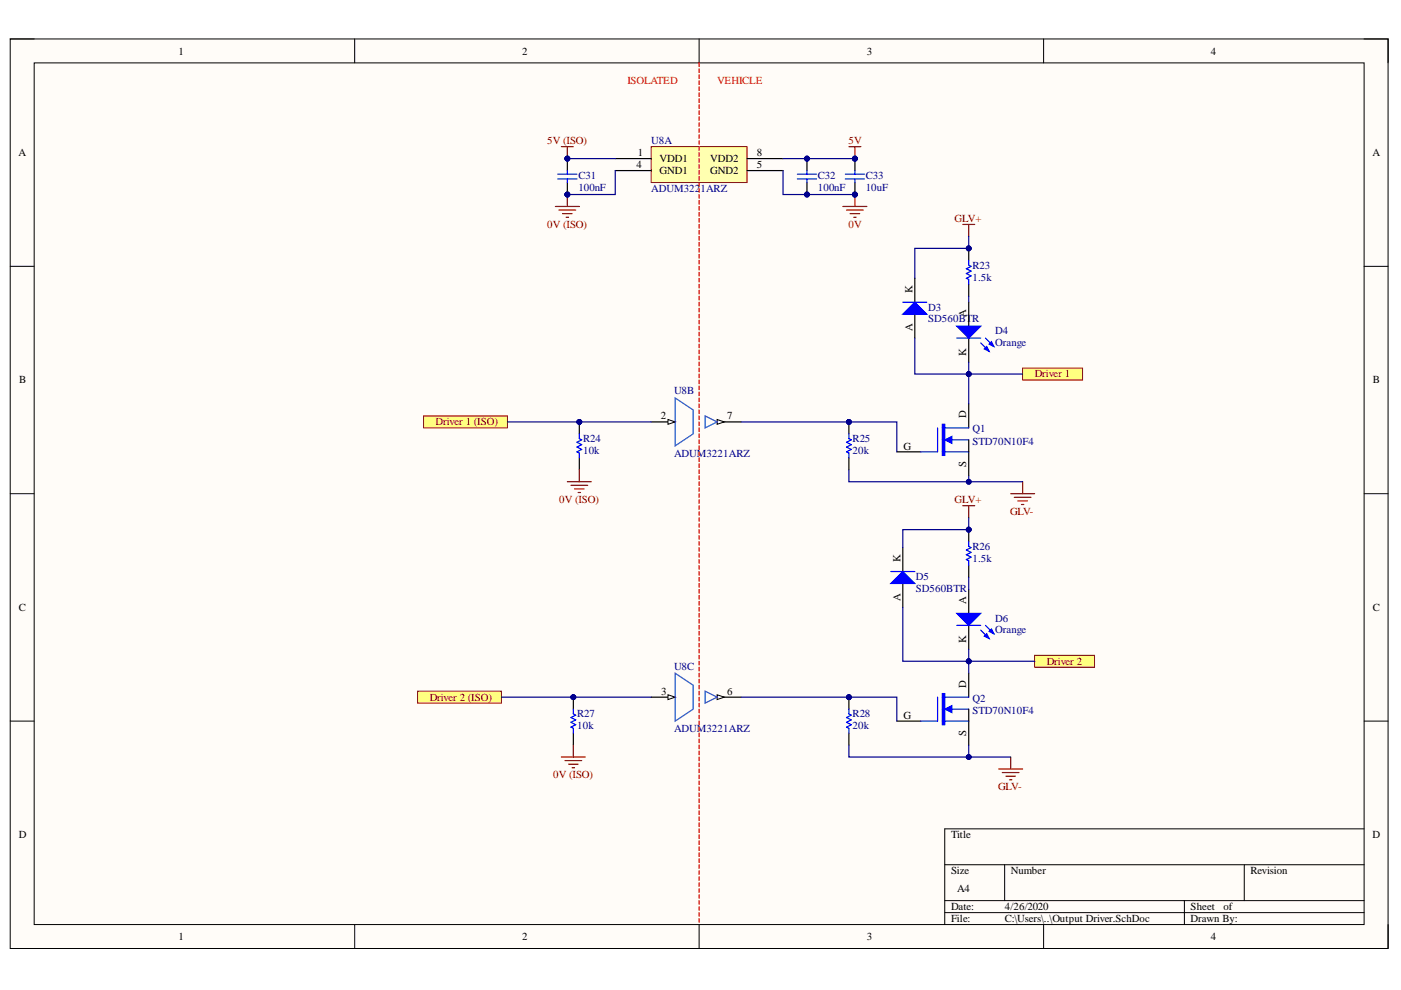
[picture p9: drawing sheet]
<svg xmlns="http://www.w3.org/2000/svg" width="297mm" height="210mm" viewBox="0 0 297 210" stroke-linecap="round" stroke-linejoin="round" font-family="sans-serif">
<path d="M2.2 8.3h292.1v192.8h-292.1z" fill-rule="evenodd" fill="#fffcf8"/>
<path d="M2.2 8.3h292.1v192.8h-292.1z" fill="none" stroke="#000" stroke-width=".21"/>
<path d="M7.2 13.3h282v182.7h-282z" fill-rule="evenodd" fill="#fffcf8"/>
<g fill="none" stroke="#000" stroke-width=".21">
<path d="M2.2 8.3h5M7.2 13.3h282v182.7h-282zM75.2 8.3v5M148.2 8.3v5M221.3 8.3v5M289.2 8.3h5.1v5M2.2 56.5h5M289.2 56.5h5.1M2.2 104.7h5M289.2 104.7h5.1M2.2 152.9h5M289.2 152.9h5.1"/>
<path d="M289.2 175.7h-88.9v20.3M75.2 196v5.1M148.2 196v5.1M200.3 183.3h88.9M200.3 191h88.9M200.3 193.5h88.9M213 183.3v7.7M221.3 196v5.1M251.1 191v5M263.8 183.3v7.7M294.3 196v5.1"/>
</g>
<path d="M138.1 31.1h20.3v7.6h-20.3z" fill-rule="evenodd" fill="#ffffb0"/>
<path d="M138.1 31.1h20.3v7.6h-20.3z" fill="none" stroke="#800000" stroke-width=".21"/>
<path d="M130.4 33.6h7.7M130.4 36.2h7.7M158.4 33.6h7.6M158.4 36.2h7.6M138.1 89.5h5.1" fill="none" stroke="#000" stroke-width=".25"/>
<path d="M141.6 88.9l1.6 .6-1.6 .5z" fill="#f8fcff"/>
<path d="M141.6 88.9l1.6 .6-1.6 .5z" fill="none" stroke="#000" stroke-width=".21"/>
<path d="M152 89.5h5.1" fill="none" stroke="#000" stroke-width=".25"/>
<path d="M152 88.9l1.6 .6-1.6 .5z" fill="#f8fcff"/>
<path d="M152 88.9l1.6 .6-1.6 .5z" fill="none" stroke="#000" stroke-width=".21"/>
<path d="M143.2 84.4l3.8 2.5v5.1l-3.8 2.5zM149.5 88.2l2.5 1.3-2.5 1.2z" fill="none" stroke="#15c" stroke-width=".25"/>
<path d="M138.1 147.8h5.1" fill="none" stroke="#000" stroke-width=".25"/>
<path d="M141.6 147.3l1.6 .5-1.6 .5z" fill="#f8fcff"/>
<path d="M141.6 147.3l1.6 .5-1.6 .5z" fill="none" stroke="#000" stroke-width=".21"/>
<path d="M152 147.8h5.1" fill="none" stroke="#000" stroke-width=".25"/>
<path d="M152 147.3l1.6 .5-1.6 .5z" fill="#f8fcff"/>
<path d="M152 147.3l1.6 .5-1.6 .5z" fill="none" stroke="#000" stroke-width=".21"/>
<path d="M143.2 142.7l3.8 2.6v5.1l-3.8 2.5zM149.5 146.5l2.5 1.3-2.5 1.3z" fill="none" stroke="#15c" stroke-width=".25"/>
<circle cx="180" cy="89.5" r=".51" fill="#000080"/>
<circle cx="180" cy="89.5" r=".51" fill="none" stroke="#000080" stroke-width=".21"/>
<path d="M180 89.5v2.5" fill="none" stroke="#000" stroke-width=".25"/>
<circle cx="180" cy="89.5" r=".51" fill="#000080"/>
<circle cx="180" cy="89.5" r=".51" fill="none" stroke="#000080" stroke-width=".21"/>
<path d="M180 97.1v2.5" fill="none" stroke="#000" stroke-width=".25"/>
<path d="M180 92v1l.5 .3-1 .5 1 .5-1 .5 1 .5-1 .5 .5 .3v1" fill="none" stroke="#00f" stroke-width=".25"/>
<path d="M216.8 78h12.7v2.6h-12.7z" fill-rule="evenodd" fill="#ffff80"/>
<path d="M216.8 78h12.7v2.6h-12.7z" fill="none" stroke="#800000" stroke-width=".21"/>
<circle cx="180" cy="147.8" r=".51" fill="#000080"/>
<circle cx="180" cy="147.8" r=".51" fill="none" stroke="#000080" stroke-width=".21"/>
<path d="M180 147.8v2.6" fill="none" stroke="#000" stroke-width=".25"/>
<circle cx="180" cy="147.8" r=".51" fill="#000080"/>
<circle cx="180" cy="147.8" r=".51" fill="none" stroke="#000080" stroke-width=".21"/>
<path d="M180 155.4v2.6" fill="none" stroke="#000" stroke-width=".25"/>
<path d="M180 150.4v1l.5 .2-1 .5 1 .5-1 .5 1 .6-1 .5 .5 .2v1" fill="none" stroke="#00f" stroke-width=".25"/>
<path d="M219.4 138.9h12.7v2.6h-12.7z" fill-rule="evenodd" fill="#ffff80"/>
<path d="M219.4 138.9h12.7v2.6h-12.7z" fill="none" stroke="#800000" stroke-width=".21"/>
<path d="M119 31.1h2.6M120.3 31.1v2.5M204.1 107.2h2.6M205.4 107.2v2.6" fill="none" stroke="#800000" stroke-width=".25"/>
<circle cx="120.3" cy="33.6" r=".51" fill="#000080"/>
<circle cx="120.3" cy="33.6" r=".51" fill="none" stroke="#000080" stroke-width=".21"/>
<path d="M117.7 43.8h5.1M118.5 44.5h3.6M119.3 45.3h2M120 46.1h.5M120.3 41.2v2.6" fill="none" stroke="#800000" stroke-width=".25"/>
<circle cx="120.3" cy="41.2" r=".51" fill="#000080"/>
<circle cx="120.3" cy="41.2" r=".51" fill="none" stroke="#000080" stroke-width=".21"/>
<circle cx="120.3" cy="41.2" r=".51" fill="#000080"/>
<circle cx="120.3" cy="41.2" r=".51" fill="none" stroke="#000080" stroke-width=".21"/>
<circle cx="120.3" cy="33.6" r=".51" fill="#000080"/>
<circle cx="120.3" cy="33.6" r=".51" fill="none" stroke="#000080" stroke-width=".21"/>
<path d="M120.3 38.7v2.5" fill="none" stroke="#000" stroke-width=".25"/>
<circle cx="120.3" cy="41.2" r=".51" fill="#000080"/>
<circle cx="120.3" cy="41.2" r=".51" fill="none" stroke="#000080" stroke-width=".21"/>
<path d="M120.3 33.6v2.6" fill="none" stroke="#000" stroke-width=".25"/>
<circle cx="120.3" cy="33.6" r=".51" fill="#000080"/>
<circle cx="120.3" cy="33.6" r=".51" fill="none" stroke="#000080" stroke-width=".21"/>
<path d="M118.3 36.9h4M118.3 37.9h4M120.3 36.2v.7M120.3 37.9v.8" fill="none" stroke="#00f" stroke-width=".25"/>
<circle cx="171.1" cy="41.2" r=".51" fill="#000080"/>
<circle cx="171.1" cy="41.2" r=".51" fill="none" stroke="#000080" stroke-width=".21"/>
<circle cx="171.1" cy="33.6" r=".51" fill="#000080"/>
<circle cx="171.1" cy="33.6" r=".51" fill="none" stroke="#000080" stroke-width=".21"/>
<path d="M171.1 38.7v2.5" fill="none" stroke="#000" stroke-width=".25"/>
<circle cx="171.1" cy="41.2" r=".51" fill="#000080"/>
<circle cx="171.1" cy="41.2" r=".51" fill="none" stroke="#000080" stroke-width=".21"/>
<path d="M171.1 33.6v2.6" fill="none" stroke="#000" stroke-width=".25"/>
<circle cx="171.1" cy="33.6" r=".51" fill="#000080"/>
<circle cx="171.1" cy="33.6" r=".51" fill="none" stroke="#000080" stroke-width=".21"/>
<path d="M169.1 36.9h4M169.1 37.9h4M171.1 36.2v.7M171.1 37.9v.8" fill="none" stroke="#00f" stroke-width=".25"/>
<path d="M180 31.1h2.5M181.3 31.1v2.5" fill="none" stroke="#800000" stroke-width=".25"/>
<circle cx="181.3" cy="33.6" r=".51" fill="#000080"/>
<circle cx="181.3" cy="33.6" r=".51" fill="none" stroke="#000080" stroke-width=".21"/>
<path d="M178.7 43.8h5.1M179.5 44.5h3.5M180.2 45.3h2.1M181 46.1h.5M181.3 41.2v2.6" fill="none" stroke="#800000" stroke-width=".25"/>
<circle cx="181.3" cy="41.2" r=".51" fill="#000080"/>
<circle cx="181.3" cy="41.2" r=".51" fill="none" stroke="#000080" stroke-width=".21"/>
<circle cx="181.3" cy="41.2" r=".51" fill="#000080"/>
<circle cx="181.3" cy="41.2" r=".51" fill="none" stroke="#000080" stroke-width=".21"/>
<circle cx="181.3" cy="33.6" r=".51" fill="#000080"/>
<circle cx="181.3" cy="33.6" r=".51" fill="none" stroke="#000080" stroke-width=".21"/>
<path d="M181.3 38.7v2.5" fill="none" stroke="#000" stroke-width=".25"/>
<circle cx="181.3" cy="41.2" r=".51" fill="#000080"/>
<circle cx="181.3" cy="41.2" r=".51" fill="none" stroke="#000080" stroke-width=".21"/>
<path d="M181.3 33.6v2.6" fill="none" stroke="#000" stroke-width=".25"/>
<circle cx="181.3" cy="33.6" r=".51" fill="#000080"/>
<circle cx="181.3" cy="33.6" r=".51" fill="none" stroke="#000080" stroke-width=".21"/>
<path d="M179.2 36.9h4.1M179.2 37.9h4.1M181.3 36.2v.7M181.3 37.9v.8" fill="none" stroke="#00f" stroke-width=".25"/>
<circle cx="122.8" cy="89.5" r=".51" fill="#000080"/>
<circle cx="122.8" cy="89.5" r=".51" fill="none" stroke="#000080" stroke-width=".21"/>
<path d="M122.8 89.5v2.5" fill="none" stroke="#000" stroke-width=".25"/>
<circle cx="122.8" cy="89.5" r=".51" fill="#000080"/>
<circle cx="122.8" cy="89.5" r=".51" fill="none" stroke="#000080" stroke-width=".21"/>
<path d="M122.8 97.1v2.5" fill="none" stroke="#000" stroke-width=".25"/>
<path d="M122.8 92v1l.5 .3-1 .5 1 .5-1 .5 1 .5-1 .5 .5 .3v1" fill="none" stroke="#00f" stroke-width=".25"/>
<circle cx="121.6" cy="147.8" r=".51" fill="#000080"/>
<circle cx="121.6" cy="147.8" r=".51" fill="none" stroke="#000080" stroke-width=".21"/>
<path d="M121.6 147.8v2.6" fill="none" stroke="#000" stroke-width=".25"/>
<circle cx="121.6" cy="147.8" r=".51" fill="#000080"/>
<circle cx="121.6" cy="147.8" r=".51" fill="none" stroke="#000080" stroke-width=".21"/>
<path d="M121.6 155.4v2.6" fill="none" stroke="#000" stroke-width=".25"/>
<path d="M121.6 150.4v1l.5 .2-1.1 .5 1.1 .5-1.1 .5 1.1 .6-1.1 .5 .6 .2v1" fill="none" stroke="#00f" stroke-width=".25"/>
<path d="M89.8 88.2h17.8v2.5h-17.8z" fill-rule="evenodd" fill="#ffff80"/>
<path d="M89.8 88.2h17.8v2.5h-17.8z" fill="none" stroke="#800000" stroke-width=".21"/>
<path d="M88.5 146.5h17.8v2.6h-17.8z" fill-rule="evenodd" fill="#ffff80"/>
<path d="M88.5 146.5h17.8v2.6h-17.8z" fill="none" stroke="#800000" stroke-width=".21"/>
<path d="M122.8 99.6v2.5M120.3 102.1h5.1M121 102.9h3.6M121.8 103.7h2M122.6 104.4h.5M121.6 158v2.5M119 160.5h5.1M119.8 161.3h3.5M120.5 162h2.1M121.3 162.8h.5" fill="none" stroke="#800000" stroke-width=".25"/>
<g fill="none" stroke="#f00" stroke-width=".25">
<path d="M148.2 13.3v.8M148.2 14.6v.8M148.2 15.9v.8M148.2 17.1v.8M148.2 18.4v.8M148.2 19.7v.8M148.2 20.9v.8M148.2 22.2v.8M148.2 23.5v.8M148.2 24.7v.8M148.2 26v.8M148.2 27.3v.8"/>
<path d="M148.2 28.6v.7M148.2 29.8v.8M148.2 31.1v.8M148.2 32.4v.8M148.2 33.6v.8M148.2 34.9v.8M148.2 36.2v.8M148.2 37.4v.8M148.2 38.7v.8M148.2 40v.8M148.2 41.2v.8M148.2 42.5v.8"/>
<path d="M148.2 43.8v.8M148.2 45v.8M148.2 46.3v.8M148.2 47.6v.8M148.2 48.9v.7M148.2 50.1v.8M148.2 51.4v.8M148.2 52.7v.8M148.2 53.9v.8M148.2 55.2v.8M148.2 56.5v.8M148.2 57.7v.8"/>
<path d="M148.2 59v.8M148.2 60.3v.8M148.2 61.5v.8M148.2 62.8v.8M148.2 64.1v.8M148.2 65.3v.8M148.2 66.6v.8M148.2 67.9v.8M148.2 69.2v.7M148.2 70.4v.8M148.2 71.7v.8M148.2 73v.8"/>
<path d="M148.2 74.2v.8M148.2 75.5v.8M148.2 76.8v.8M148.2 78v.8M148.2 79.3v.8M148.2 80.6v.8M148.2 81.8v.8M148.2 83.1v.8M148.2 84.4v.8M148.2 85.6v.8M148.2 86.9v.8M148.2 88.2v.8"/>
<path d="M148.2 89.5v.7M148.2 90.7v.8M148.2 92v.8M148.2 93.3v.8M148.2 94.5v.8M148.2 95.8v.8M148.2 97.1v.8M148.2 98.3v.8M148.2 99.6v.8M148.2 100.9v.8M148.2 102.1v.8M148.2 103.4v.8"/>
<path d="M148.2 104.7v.8M148.2 105.9v.8M148.2 107.2v.8M148.2 108.5v.8M148.2 109.8v.7M148.2 111v.8M148.2 112.3v.8M148.2 113.6v.8M148.2 114.8v.8M148.2 116.1v.8M148.2 117.4v.8M148.2 118.6v.8"/>
<path d="M148.2 119.9v.8M148.2 121.2v.8M148.2 122.4v.8M148.2 123.7v.8M148.2 125v.8M148.2 126.2v.8M148.2 127.5v.8M148.2 128.8v.8M148.2 130.1v.7M148.2 131.3v.8M148.2 132.6v.8M148.2 133.9v.8"/>
<path d="M148.2 135.1v.8M148.2 136.4v.8M148.2 137.7v.8M148.2 138.9v.8M148.2 140.2v.8M148.2 141.5v.8M148.2 142.7v.8M148.2 144v.8M148.2 145.3v.8M148.2 146.5v.8M148.2 147.8v.8M148.2 149.1v.8"/>
<path d="M148.2 150.4v.7M148.2 151.6v.8M148.2 152.9v.8M148.2 154.2v.8M148.2 155.4v.8M148.2 156.7v.8M148.2 158v.8M148.2 159.2v.8M148.2 160.5v.8M148.2 161.8v.8M148.2 163v.8M148.2 164.3v.8"/>
<path d="M148.2 165.6v.8M148.2 166.9v.7M148.2 168.1v.8M148.2 169.4v.8M148.2 170.7v.7M148.2 171.9v.8M148.2 173.2v.8M148.2 174.5v.8M148.2 175.7v.8M148.2 177v.8M148.2 178.3v.8M148.2 179.5v.8"/>
<path d="M148.2 180.8v.8M148.2 182.1v.8M148.2 183.3v.8M148.2 184.6v.8M148.2 185.9v.8M148.2 187.2v.7M148.2 188.4v.8M148.2 189.7v.8M148.2 191v.8M148.2 192.2v.8M148.2 193.5v.8M148.2 194.8v.8"/>
</g>
<path d="M190.1 95.8h5.1M205.4 85.7v5M205.4 95.8v5.1" fill="none" stroke="#000" stroke-width=".25"/>
<path d="M198.8 90.7v5.1h-3.6M199.8 95.8h5.6M199.8 93.3h5.6M199.8 90.7h5.6" fill="none" stroke="#00f" stroke-width=".25"/>
<path d="M199.8 90h.5v6.6h-.5z" fill-rule="evenodd" fill="#00f"/>
<path d="M199.8 90h.5v6.6h-.5z" fill="none" stroke="#00f" stroke-width=".25"/>
<path d="M200.3 93.3l1.5-.8v1.5z" fill="#00f"/>
<path d="M200.3 93.3l1.5-.8v1.5z" fill="none" stroke="#00f" stroke-width=".21"/>
<path d="M205.4 93.3v2.5M190.1 152.9h5.1M205.4 142.7v5.1M205.4 152.9v5.1" fill="none" stroke="#000" stroke-width=".25"/>
<path d="M198.8 147.8v5.1h-3.6M199.8 152.9h5.6M199.8 150.4h5.6M199.8 147.8h5.6" fill="none" stroke="#00f" stroke-width=".25"/>
<path d="M199.8 147.1h.5v6.6h-.5z" fill-rule="evenodd" fill="#00f"/>
<path d="M199.8 147.1h.5v6.6h-.5z" fill="none" stroke="#00f" stroke-width=".25"/>
<path d="M200.3 150.4l1.5-.8v1.5z" fill="#00f"/>
<path d="M200.3 150.4l1.5-.8v1.5z" fill="none" stroke="#00f" stroke-width=".21"/>
<path d="M205.4 150.4v2.5" fill="none" stroke="#000" stroke-width=".25"/>
<path d="M204.1 47.6h2.6M205.4 47.6v2.5M214.3 104.7h5.1M215 105.4h3.6M215.8 106.2h2M216.6 107h.5M216.8 102.1v2.6M211.7 163h5.1M212.5 163.8h3.6M213.3 164.6h2M214 165.3h.5M214.3 160.5v2.5" fill="none" stroke="#800000" stroke-width=".25"/>
<circle cx="205.4" cy="52.7" r=".51" fill="#000080"/>
<circle cx="205.4" cy="52.7" r=".51" fill="none" stroke="#000080" stroke-width=".21"/>
<path d="M205.4 52.7v2.5" fill="none" stroke="#000" stroke-width=".25"/>
<circle cx="205.4" cy="52.7" r=".51" fill="#000080"/>
<circle cx="205.4" cy="52.7" r=".51" fill="none" stroke="#000080" stroke-width=".21"/>
<path d="M194 59v5.1M194 66.6v5.1M205.4 60.3v2.5" fill="none" stroke="#000" stroke-width=".25"/>
<path d="M205.4 55.2v1l.5 .3-1 .5 1 .5-1 .5 1 .5-1 .5 .5 .3v1" fill="none" stroke="#00f" stroke-width=".25"/>
<path d="M191.4 66.6l2.6-2.5 2.5 2.5z" fill="#00f"/>
<path d="M191.4 66.6l2.6-2.5 2.5 2.5zM191.4 64.1h5.1" fill="none" stroke="#00f" stroke-width=".25"/>
<path d="M205.4 64.1v5.1M205.4 71.7v5.1" fill="none" stroke="#000" stroke-width=".25"/>
<path d="M202.9 69.2h5l-2.5 2.5z" fill="#00f"/>
<path d="M202.9 69.2h5l-2.5 2.5zM207.9 72.7l1.8 1.8M208.9 71.7l1.8 1.8" fill="none" stroke="#00f" stroke-width=".25"/>
<path d="M208.7 74l.5-.5 .5 1z" fill="#00f"/>
<path d="M208.7 74l.5-.5 .5 1z" fill="none" stroke="#00f" stroke-width=".25"/>
<path d="M210.2 72.4l.5 1.1-1-.5z" fill="#00f"/>
<path d="M202.9 71.7h5M210.2 72.4l.5 1.1-1-.5z" fill="none" stroke="#00f" stroke-width=".25"/>
<circle cx="205.4" cy="112.3" r=".51" fill="#000080"/>
<circle cx="205.4" cy="112.3" r=".51" fill="none" stroke="#000080" stroke-width=".21"/>
<path d="M205.4 112.3v2.5" fill="none" stroke="#000" stroke-width=".25"/>
<circle cx="205.4" cy="112.3" r=".51" fill="#000080"/>
<circle cx="205.4" cy="112.3" r=".51" fill="none" stroke="#000080" stroke-width=".21"/>
<path d="M205.4 119.9v2.5M205.4 125v5.1M205.4 132.6v5.1" fill="none" stroke="#000" stroke-width=".25"/>
<path d="M205.4 114.8v1.1l.5 .2-1 .5 1 .5-1 .5 1 .5-1 .5 .5 .3v1" fill="none" stroke="#00f" stroke-width=".25"/>
<path d="M202.9 130.1h5l-2.5 2.5z" fill="#00f"/>
<path d="M202.9 130.1h5l-2.5 2.5zM207.9 133.6l1.8 1.8M208.9 132.6l1.8 1.8" fill="none" stroke="#00f" stroke-width=".25"/>
<path d="M208.7 134.9l.5-.5 .5 1z" fill="#00f"/>
<path d="M208.7 134.9l.5-.5 .5 1z" fill="none" stroke="#00f" stroke-width=".25"/>
<path d="M209.7 133.9l.5-.5 .5 1z" fill="#00f"/>
<path d="M202.9 132.6h5M209.7 133.9l.5-.5 .5 1z" fill="none" stroke="#00f" stroke-width=".25"/>
<path d="M191.4 116.1v5.1M191.4 123.7v5.1" fill="none" stroke="#000" stroke-width=".25"/>
<path d="M188.9 123.7l2.5-2.5 2.6 2.5z" fill="#00f"/>
<path d="M188.9 123.7l2.5-2.5 2.6 2.5zM188.9 121.2h5.1" fill="none" stroke="#00f" stroke-width=".25"/>
<path d="M205.4 102.1h11.4" fill="none" stroke="#000080" stroke-width=".25"/>
<circle cx="205.4" cy="102.1" r=".51" fill="#000080"/>
<circle cx="205.4" cy="102.1" r=".51" fill="none" stroke="#000080" stroke-width=".21"/>
<path d="M106.3 147.8h31.8" fill="none" stroke="#000080" stroke-width=".25"/>
<circle cx="121.6" cy="147.8" r=".51" fill="#000080"/>
<circle cx="121.6" cy="147.8" r=".51" fill="none" stroke="#000080" stroke-width=".21"/>
<path d="M107.6 89.5h30.5" fill="none" stroke="#000080" stroke-width=".25"/>
<circle cx="122.8" cy="89.5" r=".51" fill="#000080"/>
<circle cx="122.8" cy="89.5" r=".51" fill="none" stroke="#000080" stroke-width=".21"/>
<path d="M130.4 36.2v5h-10.1" fill="none" stroke="#000080" stroke-width=".25"/>
<circle cx="120.3" cy="41.2" r=".51" fill="#000080"/>
<circle cx="120.3" cy="41.2" r=".51" fill="none" stroke="#000080" stroke-width=".21"/>
<path d="M120.3 33.6h10.1" fill="none" stroke="#000080" stroke-width=".25"/>
<circle cx="120.3" cy="33.6" r=".51" fill="#000080"/>
<circle cx="120.3" cy="33.6" r=".51" fill="none" stroke="#000080" stroke-width=".21"/>
<path d="M157.1 147.8h33v5.1" fill="none" stroke="#000080" stroke-width=".25"/>
<circle cx="180" cy="147.8" r=".51" fill="#000080"/>
<circle cx="180" cy="147.8" r=".51" fill="none" stroke="#000080" stroke-width=".21"/>
<path d="M157.1 89.5h33v6.3" fill="none" stroke="#000080" stroke-width=".25"/>
<circle cx="180" cy="89.5" r=".51" fill="#000080"/>
<circle cx="180" cy="89.5" r=".51" fill="none" stroke="#000080" stroke-width=".21"/>
<path d="M166 36.2v5h15.3" fill="none" stroke="#000080" stroke-width=".25"/>
<circle cx="171.1" cy="41.2" r=".51" fill="#000080"/>
<circle cx="171.1" cy="41.2" r=".51" fill="none" stroke="#000080" stroke-width=".21"/>
<circle cx="181.3" cy="41.2" r=".51" fill="#000080"/>
<circle cx="181.3" cy="41.2" r=".51" fill="none" stroke="#000080" stroke-width=".21"/>
<path d="M166 33.6h15.3" fill="none" stroke="#000080" stroke-width=".25"/>
<circle cx="171.1" cy="33.6" r=".51" fill="#000080"/>
<circle cx="171.1" cy="33.6" r=".51" fill="none" stroke="#000080" stroke-width=".21"/>
<circle cx="181.3" cy="33.6" r=".51" fill="#000080"/>
<circle cx="181.3" cy="33.6" r=".51" fill="none" stroke="#000080" stroke-width=".21"/>
<path d="M180 158v2.5h25.4v-2.5" fill="none" stroke="#000080" stroke-width=".25"/>
<circle cx="205.4" cy="160.5" r=".51" fill="#000080"/>
<circle cx="205.4" cy="160.5" r=".51" fill="none" stroke="#000080" stroke-width=".21"/>
<path d="M180 99.6v2.5h25.4v-1.2" fill="none" stroke="#000080" stroke-width=".25"/>
<circle cx="205.4" cy="102.1" r=".51" fill="#000080"/>
<circle cx="205.4" cy="102.1" r=".51" fill="none" stroke="#000080" stroke-width=".21"/>
<path d="M205.4 160.5h8.9" fill="none" stroke="#000080" stroke-width=".25"/>
<circle cx="205.4" cy="160.5" r=".51" fill="#000080"/>
<circle cx="205.4" cy="160.5" r=".51" fill="none" stroke="#000080" stroke-width=".21"/>
<path d="M219.4 140.2h-14v2.5" fill="none" stroke="#000080" stroke-width=".25"/>
<circle cx="205.4" cy="140.2" r=".51" fill="#000080"/>
<circle cx="205.4" cy="140.2" r=".51" fill="none" stroke="#000080" stroke-width=".21"/>
<path d="M216.8 79.3h-11.4v6.4" fill="none" stroke="#000080" stroke-width=".25"/>
<circle cx="205.4" cy="79.3" r=".51" fill="#000080"/>
<circle cx="205.4" cy="79.3" r=".51" fill="none" stroke="#000080" stroke-width=".21"/>
<path d="M205.4 122.4v2.6M205.4 137.7v2.5" fill="none" stroke="#000080" stroke-width=".25"/>
<circle cx="205.4" cy="140.2" r=".51" fill="#000080"/>
<circle cx="205.4" cy="140.2" r=".51" fill="none" stroke="#000080" stroke-width=".21"/>
<path d="M191.4 128.8v11.4h14" fill="none" stroke="#000080" stroke-width=".25"/>
<circle cx="205.4" cy="140.2" r=".51" fill="#000080"/>
<circle cx="205.4" cy="140.2" r=".51" fill="none" stroke="#000080" stroke-width=".21"/>
<path d="M205.4 109.8v2.5h-14v3.8" fill="none" stroke="#000080" stroke-width=".25"/>
<circle cx="205.4" cy="112.3" r=".51" fill="#000080"/>
<circle cx="205.4" cy="112.3" r=".51" fill="none" stroke="#000080" stroke-width=".21"/>
<path d="M194 71.7v7.6h11.4" fill="none" stroke="#000080" stroke-width=".25"/>
<circle cx="205.4" cy="79.3" r=".51" fill="#000080"/>
<circle cx="205.4" cy="79.3" r=".51" fill="none" stroke="#000080" stroke-width=".21"/>
<path d="M205.4 76.8v2.5" fill="none" stroke="#000080" stroke-width=".25"/>
<circle cx="205.4" cy="79.3" r=".51" fill="#000080"/>
<circle cx="205.4" cy="79.3" r=".51" fill="none" stroke="#000080" stroke-width=".21"/>
<path d="M205.4 50.1v2.6h-11.4v6.3M205.4 62.8v1.3" fill="none" stroke="#000080" stroke-width=".25"/>
<circle cx="205.4" cy="52.7" r=".51" fill="#000080"/>
<circle cx="205.4" cy="52.7" r=".51" fill="none" stroke="#000080" stroke-width=".21"/>
<g font-size="2.3">
<text x="37.9" y="11.6">1</text>
<text x="110.7" y="11.6">2</text>
<text x="183.8" y="11.6">3</text>
<text x="256.7" y="11.6">4</text>
<text x="3.9" y="33.1">A</text>
<text x="135" y="35.6">4</text>
<text x="135.2" y="33.1">1</text>
<text x="139.9" y="34.4">VDD1</text>
<text x="150.6" y="34.4">VDD2</text>
<text x="160.5" y="35.6">5</text>
<text x="160.5" y="33.1">8</text>
<text x="291" y="33.1">A</text>
<text x="139.9" y="36.9">GND1</text>
<text x="150.6" y="36.9">GND2</text>
<text x="193.4" y="62" transform="rotate(-90 193.4 62)">K</text>
<text x="193.4" y="70.2" transform="rotate(-90 193.4 70.2)">A</text>
<text x="204.8" y="67.1" transform="rotate(-90 204.8 67.1)">A</text>
<text x="204.8" y="75.4" transform="rotate(-90 204.8 75.4)">K</text>
<text x="4.1" y="81.3">B</text>
<text x="291" y="81.3">B</text>
<text x="140.1" y="88.9">2</text>
<text x="154.1" y="88.9">7</text>
<text x="204.8" y="88.7" transform="rotate(-90 204.8 88.7)">D</text>
<text x="191.6" y="95.3">G</text>
<text x="204.8" y="98.9" transform="rotate(-90 204.8 98.9)">S</text>
<text x="190.9" y="119.1" transform="rotate(-90 190.9 119.1)">K</text>
<text x="4" y="129.5">C</text>
<text x="190.9" y="127.4" transform="rotate(-90 190.9 127.4)">A</text>
<text x="204.8" y="128.1" transform="rotate(-90 204.8 128.1)">A</text>
<text x="291" y="129.5">C</text>
<text x="204.8" y="136.3" transform="rotate(-90 204.8 136.3)">K</text>
<text x="140.2" y="147.3">3</text>
<text x="154.1" y="147.3">6</text>
<text x="204.8" y="145.8" transform="rotate(-90 204.8 145.8)">D</text>
<text x="191.6" y="152.4">G</text>
<text x="204.8" y="156.1" transform="rotate(-90 204.8 156.1)">S</text>
<text x="4" y="177.7">D</text>
<text x="201.6" y="177.7">Title</text>
<text x="291" y="177.7">D</text>
<text x="201.6" y="185.4">Size</text>
<text x="214.3" y="185.4">Number</text>
<text x="265.1" y="185.4">Revision</text>
<text x="202.9" y="189.2">A4</text>
<text x="201.6" y="193">Date:</text>
<text x="201.6" y="195.5">File:</text>
<text x="213" y="193">4/26/2020</text>
<text x="213" y="195.5">C:\Users\..\Output Driver.SchDoc</text>
<text x="252.4" y="193">Sheet</text>
<text x="252.4" y="195.5">Drawn By:</text>
<text x="259.4" y="193">of</text>
<text x="37.9" y="199.3">1</text>
<text x="110.7" y="199.3">2</text>
<text x="183.8" y="199.3">3</text>
<text x="256.7" y="199.3">4</text>
</g>
<g font-size="2.3" fill="#f00">
<text x="133" y="17.9">ISOLATED</text>
<text x="152" y="17.9">VEHICLE</text>
</g>
<g font-size="2.3" fill="#800000">
<text x="116" y="30.6">5V (ISO)</text>
<text x="179.9" y="30.6">5V</text>
<text x="202.4" y="47">GLV+</text>
<text x="116" y="48.3">0V (ISO)</text>
<text x="179.9" y="48.3">0V</text>
<text x="219.4" y="80">Driver 1</text>
<text x="92.4" y="90.2">Driver 1 (ISO)</text>
<text x="118.6" y="106.7">0V (ISO)</text>
<text x="202.4" y="106.7">GLV+</text>
<text x="214.1" y="109.2">GLV-</text>
<text x="221.9" y="141">Driver 2</text>
<text x="91.1" y="148.6">Driver 2 (ISO)</text>
<text x="117.3" y="165">0V (ISO)</text>
<text x="211.6" y="167.6">GLV-</text>
</g>
<g font-size="2.3" fill="#000080">
<text x="138.1" y="30.6">U8A</text>
<text x="122.6" y="37.9">C31</text>
<text x="122.6" y="40.4">100nF</text>
<text x="138.1" y="40.7">ADUM3221ARZ</text>
<text x="173.4" y="37.9">C32</text>
<text x="173.4" y="40.4">100nF</text>
<text x="183.6" y="37.9">C33</text>
<text x="183.6" y="40.4">10uF</text>
<text x="206.2" y="57">R23</text>
<text x="206.2" y="59.5">1.5k</text>
<text x="196.8" y="65.8">D3</text>
<text x="196.8" y="68.4">SD560BTR</text>
<text x="211" y="70.9">D4</text>
<text x="211" y="73.4">Orange</text>
<text x="142.9" y="83.6">U8B</text>
<text x="123.6" y="93.8">R24</text>
<text x="180.8" y="93.8">R25</text>
<text x="206.2" y="91.7">Q1</text>
<text x="206.2" y="94.3">STD70N10F4</text>
<text x="123.6" y="96.3">10k</text>
<text x="142.9" y="96.8">ADUM3221ARZ</text>
<text x="180.8" y="96.3">20k</text>
<text x="206.2" y="116.6">R26</text>
<text x="206.2" y="119.1">1.5k</text>
<text x="194.2" y="122.9">D5</text>
<text x="194.2" y="125.4">SD560BTR</text>
<text x="211" y="131.8">D6</text>
<text x="211" y="134.3">Orange</text>
<text x="142.9" y="142">U8C</text>
<text x="206.2" y="148.8">Q2</text>
<text x="122.4" y="152.1">R27</text>
<text x="122.4" y="154.7">10k</text>
<text x="142.9" y="155.2">ADUM3221ARZ</text>
<text x="180.8" y="152.1">R28</text>
<text x="180.8" y="154.7">20k</text>
<text x="206.2" y="151.4">STD70N10F4</text>
</g>
</svg>
